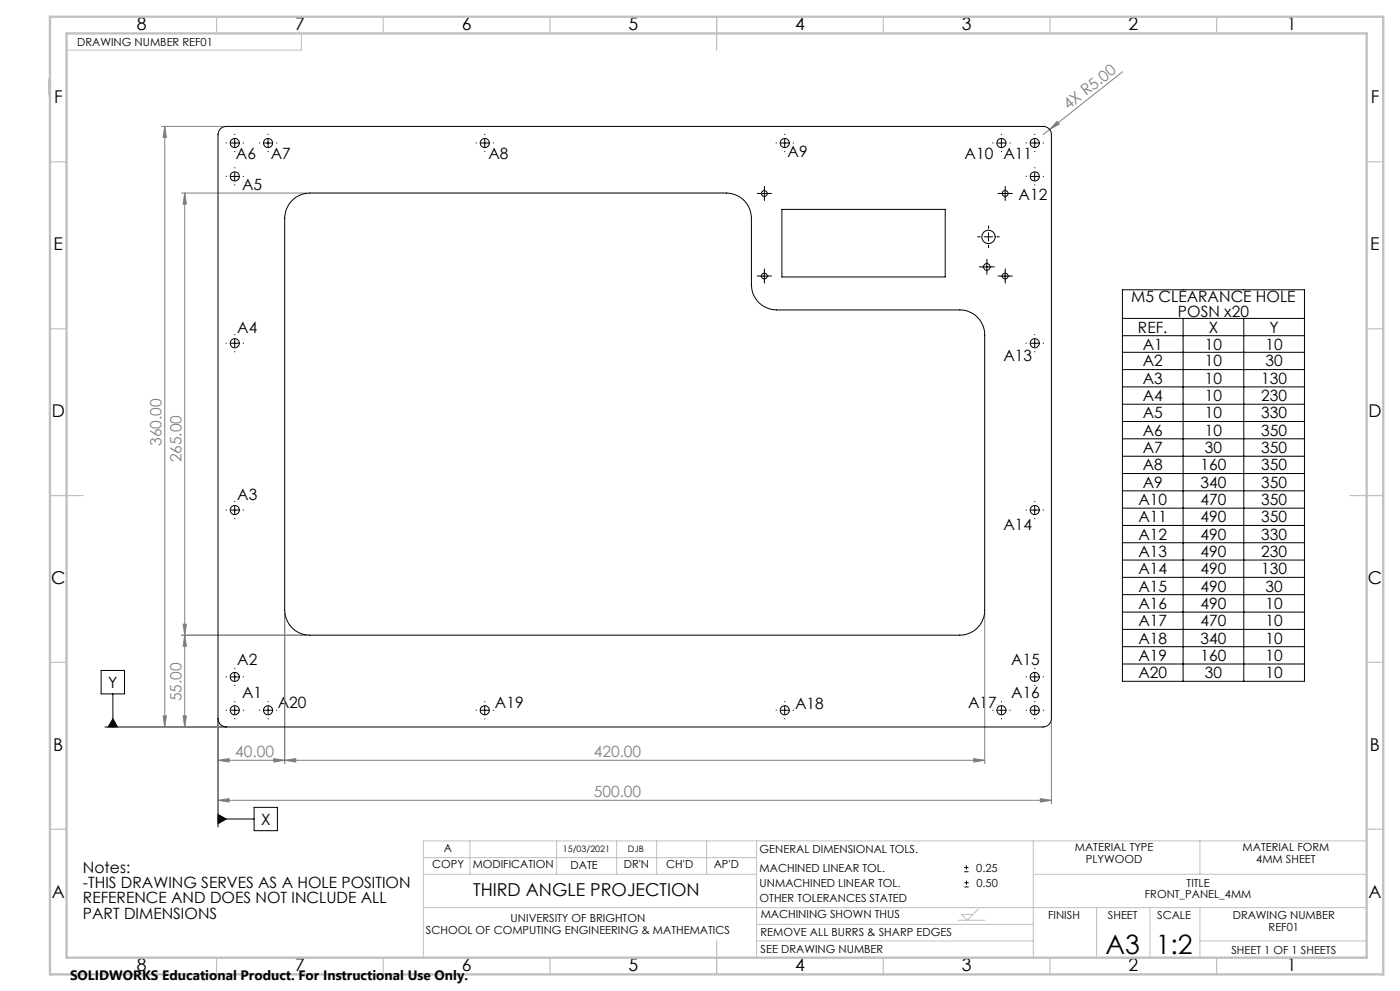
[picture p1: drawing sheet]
<svg xmlns="http://www.w3.org/2000/svg" width="420mm" height="297mm" viewBox="0 0 420 297" stroke-linecap="round" stroke-linejoin="round" font-family="sans-serif">
<g fill="none" stroke="#000" stroke-width=".3">
<path d="M69.2 52.9h2.5M69.2 42.9h2.5M70.4 41.6v2.5M70.4 51.6v2.5M79.2 42.9h2.5M80.4 41.6v2.5M144.2 42.9h2.5M145.4 41.6v2.5M228 58h2.5M229.3 56.8v2.4M234.2 42.9h2.5M235.4 41.6v2.5"/>
<path d="M299.2 42.9h2.5M300.3 58h2.5M300.4 41.6v2.5M301.6 56.8v2.4M309.2 52.9h2.5M309.2 42.9h2.5M310.4 41.6v2.5M310.4 51.6v2.5M295.3 71h2.5M296.1 78.7v2.5M296.5 69.7v2.5M228 82.8h2.5"/>
<path d="M229.3 81.5v2.5M294.8 80h2.5M300.3 82.8h2.5M301.6 81.5v2.5M336.7 86.9h54.6v117.3h-54.6zM336.7 95.4h54.6M354.9 95.4v108.8M373.1 95.4v108.8M69.2 102.9h2.5M70.4 101.6v2.5M309.2 102.9h2.5M310.4 101.6v2.5"/>
<path d="M336.7 100.6h54.6M336.7 105.6h54.6M336.7 110.8h54.6M336.7 116h54.6M336.7 121.1h54.6M336.7 126.3h54.6M336.7 131.5h54.6M336.7 136.7h54.6M69.2 152.9h2.5M70.4 151.6v2.5M309.2 152.9h2.5M310.4 151.6v2.5"/>
<path d="M336.7 141.9h54.6M336.7 147.1h54.6M336.7 152.3h54.6M336.7 157.5h54.6M336.7 162.7h54.6M336.7 167.8h54.6M336.7 173h54.6M336.7 178.2h54.6M336.7 183.4h54.6M336.7 188.6h54.6M336.7 193.8h54.6M336.7 199h54.6"/>
<path d="M30.3 200.9h7.1v7.1h-7.1zM31.5 217.9h36.4M33.9 215.4l1.3 2.5h-2.7zM33.9 208v9.9M65.4 215.4v32.5M69.2 202.9h2.5M69.2 212.9h2.5M70.4 201.6v2.5M70.4 211.6v2.5M79.2 212.9h2.5M80.4 211.6v2.5M144.2 212.9h2.5"/>
<path d="M145.4 211.6v2.5M234.2 212.9h2.5M235.4 211.6v2.5M299.2 212.9h2.5M300.4 211.6v2.5M309.2 202.9h2.5M309.2 212.9h2.5M310.4 201.6v2.5M310.4 211.6v2.5M65.4 244.1l2.5 1.4-2.5 1.4zM65.4 245.5h10.8M76.2 242h7v7h-7z"/>
<path d="M289.3 260h1.2M289.9 259.4v1.2M289.3 261.3h1.2M289.3 265.8h1.3M289.3 264.5h1.3M289.9 263.9v1.3"/>
</g>
<g fill="none" stroke="#808080" stroke-width=".3">
<path d="M48.4 37.9h18.5M49.4 37.9v180M49.4 37.9l.5 3.3h-1zM314.9 38.8l-2 1.6M317.1 36.4l.7 .8-2.9 1.6zM336.8 21.5l-21.9 17.3M54.4 57.9h37.5M55.4 57.9v160M55.4 57.9l.5 3.3h-1zM54.9 187.1h1l-.5 3.3zM55.4 190.4l.5 3.3h-1zM85.4 183.9v45"/>
<path d="M91.9 190.4h-37.5M295.4 183.9v45M48.4 217.9h18.5M48.9 214.6h1l-.5 3.3zM54.9 214.6h1l-.5 3.3zM65.4 216.4v24.5M315.4 216.4v24.5M65.4 239.9l3.3-.5v1zM65.4 227.9l3.3-.5v1zM65.4 239.9h250M82.1 227.4l3.3 .5-3.3 .5zM85.4 227.9l3.3-.5v1z"/>
<path d="M292.1 227.4l3.3 .5-3.3 .5zM295.4 227.9h-230M312.1 239.4l3.3 .5-3.3 .5z"/>
</g>
<g fill="none" stroke="#000" stroke-width=".3" stroke-dasharray="15.2 1.3 1.3 1.3">
<path d="M67.9 52.8h-.1M67.9 42.8h-.1M70.4 50.3v-.1M70.4 55.3v.2M70.4 40.3v-.1M70.4 45.3v.2M72.9 52.8h.2M72.9 42.8h.2M77.9 42.8h-.1M80.4 40.3v-.1M80.4 45.3v.2M82.9 42.8h.2"/>
<path d="M142.9 42.8h-.1M145.4 40.3v-.1M145.4 45.3v.2M147.9 42.8h.2M228.1 58h-.9M229.3 56.7v-.8M229.3 59.2v.9M230.6 58h.8M232.9 42.8h-.1M235.4 40.3v-.1M235.4 45.3v.2M237.9 42.8h.2"/>
<path d="M297.9 42.8h-.1M300.3 58h-.9M300.4 40.3v-.1M300.4 45.3v.2M301.6 56.7v-.8M301.6 59.2v.9M302.8 58h.9M302.9 42.8h.2M307.9 52.8h-.1M307.9 42.8h-.1M310.4 50.3v-.1M310.4 55.3v.2"/>
<path d="M310.4 40.3v-.1M310.4 45.3v.2M312.9 52.8h.2M312.9 42.8h.2M294.1 71h-.8M294.8 80h-1M296.1 78.7v-1M296.6 68.5v-.8M296.6 73.5v.7M297.3 80h1M299.1 71h.7M228.1 82.7h-.9"/>
<path d="M229.3 81.5v-.9M229.3 84v.8M230.6 82.7h.8M296.1 81.2v1M300.3 82.7h-.9M301.6 81.5v-.9M301.6 84v.8M302.8 82.7h.9M67.9 102.8h-.1M70.4 100.3v-.1M70.4 105.3v.2M72.9 102.8h.2"/>
<path d="M307.9 102.8h-.1M310.4 100.3v-.1M310.4 105.3v.2M312.9 102.8h.2M67.9 152.8h-.1M70.4 150.3v-.1M70.4 155.3v.2M72.9 152.8h.2M307.9 152.8h-.1M310.4 150.3v-.1M310.4 155.3v.2M312.9 152.8h.2"/>
<path d="M67.9 202.8h-.1M67.9 212.8h-.1M70.4 200.3v-.1M70.4 205.3v.2M70.4 210.3v-.1M70.4 215.3v.2M72.9 202.8h.2M72.9 212.8h.2M77.9 212.8h-.1M80.4 210.3v-.1M80.4 215.3v.2M82.9 212.8h.2"/>
<path d="M142.9 212.8h-.1M145.4 210.3v-.1M145.4 215.3v.2M147.9 212.8h.2M232.9 212.8h-.1M235.4 210.3v-.1M235.4 215.3v.2M237.9 212.8h.2M297.9 212.8h-.1M300.4 210.3v-.1M300.4 215.3v.2M302.9 212.8h.2"/>
<path d="M307.9 202.8h-.1M307.9 212.8h-.1M310.4 200.3v-.1M310.4 205.3v.2M310.4 210.3v-.1M310.4 215.3v.2M312.9 202.8h.2M312.9 212.8h.2"/>
</g>
<g fill="none" stroke="#c0c0c0" stroke-width=".3">
<path d="M90.4 10v5h-70M14.7 23.7v5M127 257h100M141 252v10M167 252v10M185 252v10M197 252v10M212 252v10M227 252v35M310 252v35M360 252v10M410 252h-283v35h283"/>
<path d="M127 272h283M127 262h100M227 277h83M287.4 275.8h8M293.5 272.4l-3.3 3.4-1.7-1.7h3.4M310 262h100M329 272v15M345 272v15M360 272v15M227 282h83M360 282h50"/>
</g>
<g fill="none" stroke="#c0c0c0" stroke-width=".35">
<path d="M65 5v5M115 5v5M165 5v5M215 5v10M265 5v5M315 5v5M365 5v5M15 48.5h5M410 48.5h5M15 98.5h5M410 98.5h5M15 148.5h10"/>
<path d="M405 148.5h10M15 198.5h5M410 198.5h5M15 248.5h5M410 248.5h5M65 287v5M115 287v5M165 287v5M215 282v10M265 287v5M315 287v5M365 287v5"/>
</g>
<path d="M15 5h400v287h-400zM20 10h390v277h-390z" fill="none" stroke="#c0c0c0" stroke-width=".7"/>
<path d="M65.4 244.1l2.5 1.4-2.5 1.4zM33.9 215.4l1.3 2.5h-2.7z" fill="#000"/>
<g fill="#808080">
<path d="M317.1 36.4l.7 .8-2.9 1.6z"/>
<path d="M65.4 239.9l3.3-.5v1zM312.1 239.4l3.3 .5-3.3 .5zM65.4 227.9l3.3-.5v1zM82.1 227.4l3.3 .5-3.3 .5z"/>
<path d="M85.4 227.9l3.3-.5v1zM292.1 227.4l3.3 .5-3.3 .5z"/>
<path d="M48.9 214.6h1l-.5 3.3zM49.4 37.9l.5 3.3h-1zM54.9 214.6h1l-.5 3.3zM55.4 190.4l.5 3.3h-1z"/>
<path d="M55.4 57.9l.5 3.3h-1zM54.9 187.1h1l-.5 3.3z"/>
</g>
<g fill="none" stroke="#000" stroke-width=".3">
<path d="M66.1 38.6l.9-.5 .9-.2h245a2.47 2.47 0 0 1 2.5 2.5v175a2.53 2.53 0 0 1-2.5 2.5h-245a2.53 2.53 0 0 1-2.5-2.5v-175l.2-1zM87.6 60.1a7.5 7.5 0 0 1 5.3-2.2h125a7.5 7.5 0 0 1 7.5 7.5v20a7.5 7.5 0 0 0 7.5 7.5h55a7.5 7.5 0 0 1 7.5 7.5v82.5a7.5 7.5 0 0 1-7.5 7.5h-195a7.5 7.5 0 0 1-7.5-7.5v-117.5a7.6 7.6 0 0 1 2.2-5.3zM234.6 62.8h49v20.2h-49z"/>
<circle cx="70.4" cy="52.9" r="1.37"/>
<circle cx="70.4" cy="42.9" r="1.36"/>
<circle cx="80.4" cy="42.9" r="1.37"/>
<circle cx="145.4" cy="42.9" r="1.36"/>
<circle cx="229.3" cy="58" r=".89"/>
<circle cx="235.4" cy="42.9" r="1.36"/>
<circle cx="300.4" cy="42.9" r="1.37"/>
<circle cx="301.5" cy="58" r=".89"/>
<circle cx="310.4" cy="52.9" r="1.37"/>
<circle cx="310.4" cy="42.9" r="1.36"/>
<circle cx="296" cy="80" r="1"/>
<circle cx="296.5" cy="71" r="2.01"/>
<circle cx="229.3" cy="82.8" r=".88"/>
<circle cx="301.6" cy="82.8" r=".88"/>
<circle cx="70.4" cy="102.9" r="1.36"/>
<circle cx="310.4" cy="102.9" r="1.36"/>
<circle cx="70.4" cy="152.9" r="1.36"/>
<circle cx="310.4" cy="152.9" r="1.36"/>
<circle cx="70.4" cy="202.9" r="1.37"/>
<circle cx="70.4" cy="212.9" r="1.36"/>
<circle cx="80.4" cy="212.9" r="1.37"/>
<circle cx="145.4" cy="212.9" r="1.36"/>
<circle cx="235.4" cy="212.9" r="1.36"/>
<circle cx="300.4" cy="212.9" r="1.37"/>
<circle cx="310.4" cy="202.9" r="1.37"/>
<circle cx="310.4" cy="212.9" r="1.36"/>
</g>
<g font-size="8">
<text x="331.7" y="285.8">A3</text>
<text x="346.7" y="285.8">1:2</text>
</g>
<g font-size="5.3">
<text x="41" y="9">8</text>
<text x="88.5" y="9">7</text>
<text x="138.5" y="9">6</text>
<text x="188.5" y="9">5</text>
<text x="238.5" y="9">4</text>
<text x="288.5" y="9">3</text>
<text x="338.5" y="9">2</text>
<text x="386" y="9">1</text>
<text x="16.2" y="30.8">F</text>
<text x="411.2" y="30.8">F</text>
<text x="16.1" y="75">E</text>
<text x="411.1" y="75">E</text>
<text x="15.5" y="125">D</text>
<text x="410.5" y="125">D</text>
<text x="15.4" y="175">C</text>
<text x="410.4" y="175">C</text>
<text x="16" y="225">B</text>
<text x="411" y="225">B</text>
<text x="15.5" y="269.3">A</text>
<text x="141.9" y="268.7">THIRD ANGLE PROJECTION</text>
<text x="410.5" y="269.3">A</text>
<text x="41" y="291">8</text>
<text x="88.5" y="291">7</text>
<text x="138.5" y="291">6</text>
<text x="188.5" y="291">5</text>
<text x="238.5" y="291">4</text>
<text x="288.5" y="291">3</text>
<text x="338.5" y="291">2</text>
<text x="386" y="291">1</text>
</g>
<g font-size="4.7" fill="#808080">
<text x="320.6" y="33.1" transform="rotate(-38 320.6 33.1)">4X R5.00</text>
<text x="48.4" y="133.7" transform="rotate(-90 48.4 133.7)">360.00</text>
<text x="54.4" y="138.6" transform="rotate(-90 54.4 138.6)">265.00</text>
<text x="54.4" y="210.2" transform="rotate(-90 54.4 210.2)">55.00</text>
<text x="70.6" y="226.8">40.00</text>
<text x="178.1" y="226.8">420.00</text>
<text x="178.1" y="238.8">500.00</text>
</g>
<g font-size="4.7">
<text x="70.8" y="47.7">A6</text>
<text x="81.2" y="47.7">A7</text>
<text x="146.5" y="47.7">A8</text>
<text x="236.3" y="47.1">A9</text>
<text x="289.4" y="47.7">A10 A11</text>
<text x="72.6" y="57">A5</text>
<text x="305.6" y="59.8">A12</text>
<text x="339.4" y="90.5">M5 CLEARANCE HOLE</text>
<text x="353.4" y="95">POSN x20</text>
<text x="71.2" y="99.8">A4</text>
<text x="341.4" y="99.7">REF.</text>
<text x="362.6" y="99.7">X</text>
<text x="380.9" y="99.7">Y</text>
<text x="342.8" y="104.7">A1</text>
<text x="361.5" y="104.7">10</text>
<text x="379.7" y="104.7">10</text>
<text x="301" y="108.1">A13</text>
<text x="342.8" y="109.8">A2</text>
<text x="361.5" y="109.8">10</text>
<text x="379.7" y="109.8">30</text>
<text x="342.8" y="115">A3</text>
<text x="361.5" y="115">10</text>
<text x="378.4" y="115">130</text>
<text x="342.8" y="120.2">A4</text>
<text x="342.8" y="125.4">A5</text>
<text x="361.5" y="120.2">10</text>
<text x="361.5" y="125.4">10</text>
<text x="378.4" y="120.2">230</text>
<text x="378.4" y="125.4">330</text>
<text x="342.8" y="130.6">A6</text>
<text x="361.5" y="130.6">10</text>
<text x="378.4" y="130.6">350</text>
<text x="342.8" y="135.8">A7</text>
<text x="361.5" y="135.8">30</text>
<text x="378.4" y="135.8">350</text>
<text x="342.8" y="141">A8</text>
<text x="360.2" y="141">160</text>
<text x="378.4" y="141">350</text>
<text x="71.2" y="149.8">A3</text>
<text x="342.8" y="146.2">A9</text>
<text x="360.2" y="146.2">340</text>
<text x="378.4" y="146.2">350</text>
<text x="341.5" y="151.3">A10</text>
<text x="360.2" y="151.3">470</text>
<text x="378.4" y="151.3">350</text>
<text x="301" y="158.9">A14</text>
<text x="341.5" y="156.5">A11</text>
<text x="341.5" y="161.7">A12</text>
<text x="360.2" y="156.5">490</text>
<text x="360.2" y="161.7">490</text>
<text x="378.4" y="156.5">350</text>
<text x="378.4" y="161.7">330</text>
<text x="341.5" y="166.9">A13</text>
<text x="360.2" y="166.9">490</text>
<text x="378.4" y="166.9">230</text>
<text x="341.5" y="172.1">A14</text>
<text x="360.2" y="172.1">490</text>
<text x="378.4" y="172.1">130</text>
<text x="341.5" y="177.3">A15</text>
<text x="360.2" y="177.3">490</text>
<text x="379.7" y="177.3">30</text>
<text x="341.5" y="182.5">A16</text>
<text x="360.2" y="182.5">490</text>
<text x="379.7" y="182.5">10</text>
<text x="341.5" y="187.7">A17</text>
<text x="360.2" y="187.7">470</text>
<text x="379.7" y="187.7">10</text>
<text x="341.5" y="192.9">A18</text>
<text x="360.2" y="192.9">340</text>
<text x="379.7" y="192.9">10</text>
<text x="71.2" y="199.2">A2</text>
<text x="303.4" y="199.2">A15</text>
<text x="341.5" y="198.1">A19</text>
<text x="341.5" y="203.2">A20</text>
<text x="360.2" y="198.1">160</text>
<text x="361.5" y="203.2">30</text>
<text x="379.7" y="198.1">10</text>
<text x="379.7" y="203.2">10</text>
<text x="32.5" y="206.2">Y</text>
<text x="72.6" y="209.2">A1</text>
<text x="303.4" y="209.2">A16</text>
<text x="83.3" y="212.3">A20</text>
<text x="148.5" y="212.3">A19</text>
<text x="238.5" y="212.3">A18</text>
<text x="290.4" y="212.3">A17</text>
<text x="78.3" y="247.2">X</text>
<text x="24.9" y="261.7">Notes:</text>
<text x="24.9" y="266.2">-THIS DRAWING SERVES AS A HOLE POSITION</text>
<text x="24.9" y="270.8">REFERENCE AND DOES NOT INCLUDE ALL</text>
<text x="24.9" y="275.3">PART DIMENSIONS</text>
</g>
<text font-size="4.1" x="21" y="293.7">SOLIDWORKS Educational Product. For Instructional Use Only.</text>
<g font-size="3.3">
<text x="23.2" y="13.6">DRAWING NUMBER REF01</text>
<text x="133.2" y="255.2">A</text>
<text x="227.9" y="255.7">GENERAL DIMENSIONAL TOLS.</text>
<text x="322.5" y="255.1">MATERIAL TYPE</text>
<text x="372.8" y="255.1">MATERIAL FORM</text>
<text x="129.6" y="260.2">COPY</text>
<text x="141.8" y="260.2">MODIFICATION</text>
<text x="171.2" y="260.5">DATE</text>
<text x="187.1" y="260.2">DR'N</text>
<text x="199.9" y="260.2">CH'D</text>
<text x="214.1" y="260.2">AP'D</text>
<text x="227.9" y="261.2">MACHINED LINEAR TOL.</text>
<text x="292.9" y="261.2">0.25</text>
<text x="325.8" y="258.6">PLYWOOD</text>
<text x="376.9" y="258.6">4MM SHEET</text>
<text x="227.9" y="265.8">UNMACHINED LINEAR TOL.</text>
<text x="292.9" y="265.8">0.50</text>
<text x="343.5" y="269.2">FRONT_PANEL_4MM</text>
<text x="356" y="265.7">TITLE</text>
<text x="227.9" y="270.4">OTHER TOLERANCES STATED</text>
<text x="228.2" y="275.3">MACHINING SHOWN THUS</text>
<text x="314.5" y="275.4">FINISH</text>
<text x="332.4" y="275.5">SHEET</text>
<text x="347.2" y="275.5">SCALE</text>
<text x="369.8" y="275.5">DRAWING NUMBER</text>
<text x="127.8" y="279.9">SCHOOL OF COMPUTING ENGINEERING &amp; MATHEMATICS</text>
<text x="153.2" y="276.4">UNIVERSITY OF BRIGHTON</text>
<text x="228.2" y="280.5">REMOVE ALL BURRS &amp; SHARP EDGES</text>
<text x="380.6" y="279">REF01</text>
<text x="228.2" y="285.6">SEE DRAWING NUMBER</text>
<text x="369.4" y="285.8">SHEET 1 OF 1 SHEETS</text>
</g>
<g font-size="2.7">
<text x="168.9" y="255.2">15/03/2021</text>
<text x="188.3" y="255.2">DJB</text>
</g>
</svg>
